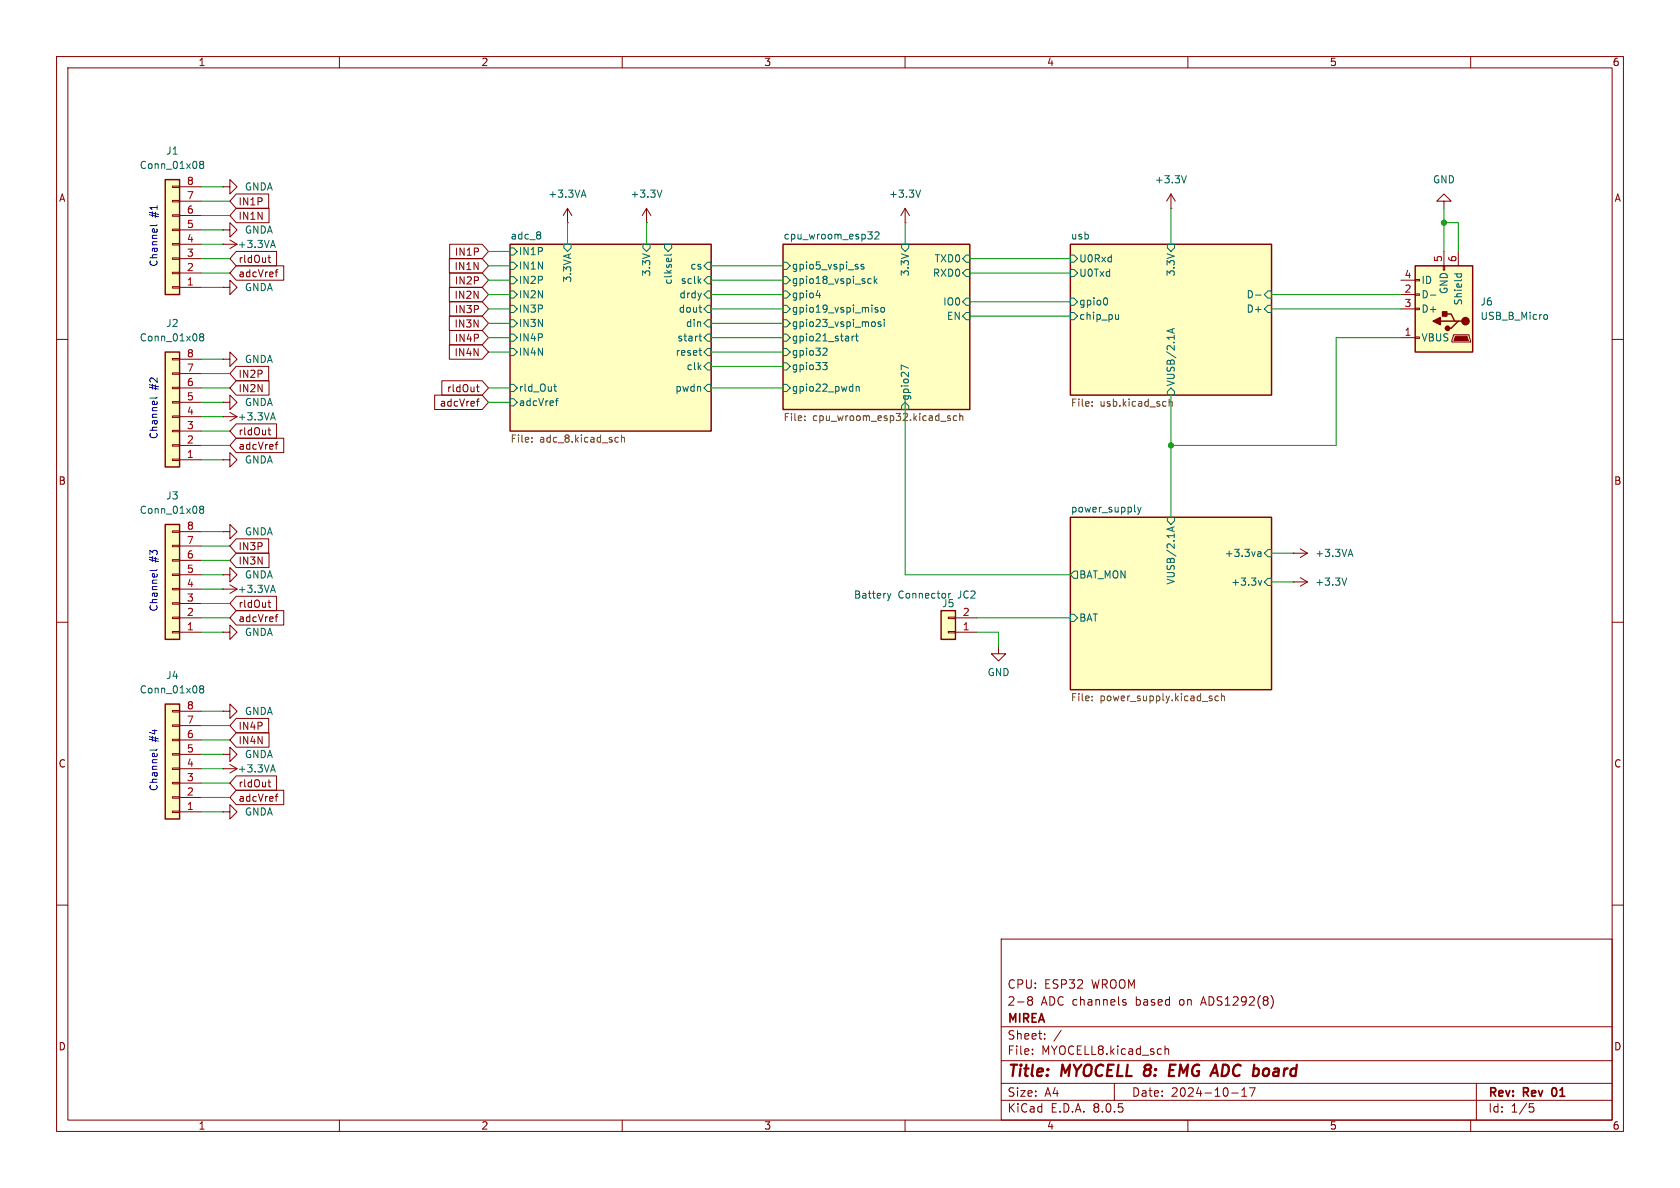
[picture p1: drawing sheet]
<svg xmlns="http://www.w3.org/2000/svg" width="297mm" height="210mm" viewBox="0 0 297 210" stroke-linecap="round" stroke-linejoin="round" font-family="sans-serif">
<g fill="none" stroke="#840000" stroke-width=".18">
<path d="M10 10h277v190h-277zM12 12h273v186h-273zM60 10v2M110 10v2M160 10v2M210 10v2M260 10v2M255.3 35.6h1.2l-1.2-1.3-1.3 1.3h1.3v1.2M10 60h2M39.4 40.6h1.2v-1.2l1.3 1.2-1.3 1.3v-1.3M39.4 40.6h.1M285 60h2"/>
<path d="M10 110h2M285 110h2M10 160h2M285 160h2M177 166h108v32h-108zM182 176.8l-.3-.2 .3-.4h.2l.3 .3-.3 .3M182 176.8l-.3 .3v.5l.3 .1h.2l.3-.3v-.3l-.3-.3M182 176.8h.2M198.5 177.1l.5 .2 .1 .1-.1 .2-.4 .1M198.5 176.8h.5M224.7 176.1a1.76 1.76 0 0 1 0 2.1M60 198v2"/>
<path d="M110 198v2M160 198v2M177 194.5h108M177 191.5h108M177 187.5h108M177 181.5h108M182.5 186.3v.1M182.5 185.5v.1M184.7 183.6v.1M184.7 182.8v.1M187.6 182.1l-1.3 2M197 191.5v3"/>
<path d="M206 184.9v1.5M206 185.5l.2-.1 .3 .1 .1 .9M210 198v2M217.7 193.2h1.2M219.5 193.8h.9M219.5 192.7l.5-.4v1.5M220.9 192.3h1l-.7 1.5M260 198v2M261 191.5v6.5M270.4 195.1h.7M270.5 195.7h.4l.3 .3-.2 .5-.5 .1"/>
</g>
<path d="M274.4 192.6v.9" fill="none" stroke="#840000" stroke-width=".3"/>
<path d="M206.8 189.2h.6M207.8 188.2h-.9l-.3 2h1" fill="none" stroke="#840000" stroke-width=".4"/>
<g fill="#ffffc2" stroke="#ffffc2" stroke-width=".18">
<path d="M189.2 43.2h35.6v26.7h-35.6z"/>
<path d="M189.2 91.4h35.6v30.5h-35.6z"/>
<path d="M90.2 43.2h35.5v33h-35.5z"/>
<path d="M138.4 43.2h33v29.2h-33z"/>
</g>
<path d="M90.2 43.2h35.5v33h-35.5zM138.4 43.2h33v29.2h-33zM189.2 43.2h35.6v26.7h-35.6zM189.2 91.4h35.6v30.5h-35.6z" fill="none" stroke="#840000" stroke-width=".25"/>
<g fill="none" stroke="#006464" stroke-width=".18">
<path d="M90.2 43.8h.6l.6 .7-.6 .6h-.6zM90.2 46.4h.6l.6 .6-.6 .6h-.6zM90.2 48.9h.6l.6 .6-.6 .7h-.6zM90.2 51.4h.6l.6 .7-.6 .6h-.6zM90.2 56.5h.6l.6 .7-.6 .6h-.6zM90.2 54h.6l.6 .6-.6 .6h-.6zM90.2 59.1h.6l.6 .6-.6 .6h-.6zM95.5 41.1v.3M95.5 41.6v.5M99.7 43.2h1.3v.6l-.7 .7-.6-.7zM113.7 43.2h1.2v.6l-.6 .7-.6-.7zM117.5 43.2h1.2v.6l-.6 .7-.6-.7z"/>
<path d="M118.7 44.9l-.2 .2h-1.1M123.6 59.4h.4M123.6 54.3h.4M123.6 49.6l.3 .5M123.7 59v1.1l.3 .2M123.8 55.1l.2 .1M123.9 49.3l-.5 .4M125.1 59.1h.6v1.2h-.6l-.6-.6zM125.1 54h.6v1.2h-.6l-.6-.6zM125.1 51.4h.6v1.3h-.6l-.6-.6zM125.1 46.4h.6v1.2h-.6l-.6-.6zM125.1 56.5h.6v1.3h-.6l-.6-.6z"/>
<path d="M125.1 48.9h.6v1.3h-.6l-.6-.7zM138.4 46.4h.7l.6 .6-.6 .6h-.7zM138.4 48.9h.7l.6 .6-.6 .7h-.7zM138.4 51.4h.7l.6 .7-.6 .6h-.7zM138.4 54h.7l.6 .6-.6 .6h-.7zM138.4 56.5h.7l.6 .7-.6 .6h-.7zM138.4 59.1h.7l.6 .6-.6 .6h-.7zM144.3 52.2h.8M144.9 51.8v.8M150.6 59.4v.9M151 59.4l-.4 .3M151.2 59.4h.5"/>
<path d="M151.4 59v1.1l.3 .2M151.5 47.1l.2 .2-.2 .3M151.5 46.7l.2 .1M152.7 46.8l-.3-.1-.2 .2 .1 .2 .4 .1v.3h-.5M153.4 41h.8l-.4 .5 .3 .1 .1 .4-.2 .3h-.4M153.5 50h.5M153.5 49.3h.5M154.5 56.9l.2 .2v.4l-.2 .2M154.6 48.8v1.3M154.7 41.1l.5-.1 .2 .3-.8 1h.8M154.7 49.6l.3 .5M155 49.3l-.4 .4"/>
<path d="M155.2 54.4l-.3-.1-.2 .2v.2l.5 .1v.3h-.5M155.7 56.9h-.3l-.2 .2 .1 .1 .4 .2v.3h-.5M155.8 54.5l.2-.2 .3 .2 .1 .4-.1 .2-.3 .1-.2-.1zM156.3 56.5v.1M156.3 56.9v.8M159.4 43.2h1.3v.6l-.7 .7-.6-.7zM170.8 45.1h.6v1.3h-.6l-.6-.7zM170.8 47.6h.6v1.3h-.6l-.6-.6zM170.8 52.7h.6v1.3h-.6l-.6-.7zM170.8 55.2h.6v1.3h-.6l-.6-.6zM189.2 52.7h.7l.6 .6-.6 .7h-.7zM189.2 55.2h.7l.6 .7-.6 .6h-.7z"/>
<path d="M189.2 45.1h.7l.6 .6-.6 .7h-.7zM189.2 47.6h.7l.6 .7-.6 .6h-.7zM195.5 52.6a.79 .79 0 0 1 0 1.3M197.7 55.6v.9M197.7 56.3l-.3 .2M206.4 43.2h1.2v.6l-.6 .7-.6-.7zM207.2 58.2v.6M207.6 58.1l-1.3 .4 1.3 .4M222 52.2h.9M224.2 54h.6v1.2h-.6l-.7-.6zM224.2 51.4h.6v1.3h-.6l-.7-.6zM90.2 61.6h.6l.6 .6-.6 .7h-.6z"/>
<path d="M90.2 67.9h.6l.6 .7-.6 .6h-.6zM90.2 70.5h.6l.6 .6-.6 .7h-.6zM97.9 68.3h.5M98.1 67.9v1.1l.3 .2M98.2 70.9h.5M98.7 70.4l-.3 .2v1.1M123.6 62h.4M123.8 62.7l.2 .1M125.1 64.1h.6v1.3h-.6l-.6-.6zM125.1 67.9h.6v1.3h-.6l-.6-.6zM125.1 61.6h.6v1.3h-.6l-.6-.7zM138.4 64.1h.7l.6 .7-.6 .6h-.7z"/>
<path d="M138.4 61.6h.7l.6 .6-.6 .7h-.7zM138.4 67.9h.7l.6 .7-.6 .6h-.7zM145.4 64.1h.8l-.4 .5 .4 .1v.4l-.2 .2h-.4M146 61.5l.2 .3v.3l-.8 .7h.8M151.4 68.4l.1-.1 .3 .1 .1 .8M151.4 68.3v.9M160 71.1l.7 .7v.6h-1.3v-.6zM160.6 65.1l-1.3-.6v.9M207 68.6l.6 .6v.7h-1.2v-.7zM200.6 90.5h.2M201.1 89.7l.3 .8M201.4 90.5l-.3 .4"/>
<path d="M201.7 89.7l-.3 .8M206.4 91.4h1.2v.7l-.6 .6-.6-.6zM207.2 93.2v.6M207.6 93.1l-1.3 .4 1.3 .5M222.3 98.2l.2 .2 .4-.1M222.4 97.6h.5v.8M222.9 97.8l-.4 .1-.2 .2M224.2 97.2h.6v1.2h-.6l-.7-.6zM189.2 108.6h.7l.6 .6-.6 .7h-.7zM189.9 101h.6v1.2h-.6l-.7-.6zM222.4 102.6l.3 .8 .3-.8M224.2 102.2h.6v1.3h-.6l-.7-.6z"/>
</g>
<g fill="none" stroke="#725600" stroke-width=".18">
<path d="M94 78v.2M94 77.4v.1M109 77.3l.3 .1M109.3 78.1l-.3 .1M109.9 77.4l.1-.1 .3 .1 .1 .8M109.9 76.9v1.3M142.3 74.2v.1M142.3 73.6v.1M168 73.6l-.3-.1-.2 .2 .1 .2 .4 .1v.3h-.5M169.1 73.6l-.3-.1-.3 .2 .1 .6h.5M169.7 73.6l.2-.1 .3 .1v.7M169.7 73.1v1.2"/>
<path d="M193.1 71.7v.1M193.1 71v.1M206.7 70.5v1.3M206.7 71.1l.2-.1h.3v.8M193.1 123.1v.1M193.1 123.8v.1M214.1 123.5l.2 .1-.2 .3M214.1 123l.1 .1M215.4 123.1l-.4-.1-.2 .3 .1 .5h.5M215.9 123.2l.2-.2 .3 .1 .1 .8M215.9 122.6v1.3"/>
</g>
<path d="M250.2 47h10.1v15.2h-10.1z" fill="#ffffc2"/>
<path d="M250.2 47h10.1v15.2h-10.1zM254.6 56.8h2.6M255.3 55.5h1.2l.7 1.3h.6M258.4 56.8h-.6l-1.3 1.2h-.6" fill="none" stroke="#840000" stroke-width=".25"/>
<g fill="#840000" stroke="#840000" stroke-width=".25">
<path d="M253.4 56.8l1.2-.7v1.3z"/>
<path d="M255 55.1h.8v.8h-.8z"/>
<circle cx="259.1" cy="56.8" r=".63"/>
<circle cx="255.9" cy="58" r=".38"/>
</g>
<g fill="none" stroke="#840000" stroke-width=".18">
<path d="M39.4 33h1.2v-1.2l1.3 1.2-1.3 1.3v-1.3M39.4 33h.1M100.3 39.4h.1M100.3 36.8l-.7 1.3M100.3 36.8v2.6M100.3 36.8l.8 1.3M207 36.8h.1M207 34.3l-.8 1.3M207 34.3v2.5M207 34.3l.8 1.3M39.4 43.2h.1M39.4 43.2h2.5"/>
<path d="M40.6 42.4l1.3 .8M41.9 43.2l-1.3 .7M247.6 59.7h2.6M247.6 52.1h2.6M247.6 54.6h2.6M247.6 49.5h2.6M250.2 49.4h.8v.3h-.8zM250.2 51.9h.8v.3h-.8zM250.2 54.5h.8v.2h-.8zM250.2 59.6h.8v.2h-.8zM255.1 47h.3v.8h-.3zM255.3 44.5v2.5"/>
<path d="M256.9 59.2h2.8l.3 1.3h-3.3zM257.8 44.5v2.5M228.6 97.8h.1M228.6 97.8h2.5M229.9 97l1.2 .8M231.1 97.8l-1.2 .8M39.4 104.1h.1M39.4 111.8h1.2v-1.3l1.3 1.3-1.3 1.2v-1.2M39.4 111.8h.1M39.4 104.1h2.5M40.6 103.4l1.3 .7M41.9 104.1l-1.3 .8"/>
<path d="M176.5 114.3v1.3h1.3l-1.3 1.2-1.2-1.2h1.2M39.4 135.9h.1M39.4 135.9h2.5M40.6 135.1l1.3 .8M41.9 135.9l-1.3 .8M39.4 143.5h1.2v-1.3l1.3 1.3-1.3 1.3v-1.3M39.4 143.5h.1"/>
</g>
<path d="M257.3 59.4h2l.3 .8h-2.6z" fill="#840000" stroke="#840000" stroke-width=".18"/>
<g fill="none" stroke="#006464" stroke-width=".18">
<path d="M102.9 34.5h.6M103.2 33.6l.4 1.3M209.7 31.1l-.4 1.2M47.9 43.4h.7M48.3 42.5l.4 1.3M252.9 52.2h.9M257.1 48.4h1.3M257.6 48.4l-.1 .4M258.3 48.4l.1 .4M273.2 55.6l.3 .1 .1 .2-.1 .4-.3 .2M238.4 98h.7M238.8 97.1l.4 1.3"/>
<path d="M47.9 104.4h.7M48.3 103.4l.4 1.3M47.9 136.1h.7M48.3 135.2l.4 1.3"/>
</g>
<path d="M29.2 31.8h2.5v20.3h-2.5z" fill="#ffffc2"/>
<g fill="none" stroke="#840000" stroke-width=".18">
<path d="M30.5 32.9h1.2v.2h-1.2zM30.5 35.4h1.2v.3h-1.2zM30.5 38h1.2v.2h-1.2zM31.7 38.1h3.9M31.7 35.6h3.9M31.7 33h3.9M30.5 40.5h1.2v.3h-1.2zM30.5 43.1h1.2v.2h-1.2zM30.5 45.6h1.2v.2h-1.2zM30.5 48.1h1.2v.3h-1.2zM30.5 50.7h1.2v.2h-1.2zM31.7 50.8h3.9"/>
<path d="M31.7 48.3h3.9M31.7 45.7h3.9M31.7 43.2h3.9M31.7 40.6h3.9M228.6 102.9h.1M228.6 102.9h2.5M229.9 102.1l1.2 .8M231.1 102.9l-1.2 .7"/>
</g>
<path d="M29.2 31.8h2.5v20.3h-2.5z" fill="none" stroke="#840000" stroke-width=".25"/>
<path d="M35.5 29.1l-.2-.3 .2-.3h.3l.2 .3-.2 .3M35.5 29.1l-.2 .2v.2l.2 .3h.3l.2-.3v-.2l-.2-.2M35.5 29.1h.3M238.1 102.2l-.4 1.2" fill="none" stroke="#006464" stroke-width=".18"/>
<path d="M166.4 108h2.5v5h-2.5z" fill="#ffffc2"/>
<path d="M167.6 109.1h1.3v.2h-1.3zM167.6 111.6h1.3v.3h-1.3zM168.9 111.8h3.8M168.9 109.2h3.8" fill="none" stroke="#840000" stroke-width=".18"/>
<path d="M166.4 108h2.5v5h-2.5z" fill="none" stroke="#840000" stroke-width=".25"/>
<path d="M156.9 104.9l.3 .8M157.2 105.7l-.2 .4M157.5 104.9l-.3 .8M167.7 104.9v.8M168.1 104.9l-.4 .2" fill="none" stroke="#006464" stroke-width=".18"/>
<path d="M29.2 124.5h2.5v20.3h-2.5z" fill="#ffffc2"/>
<g fill="none" stroke="#840000" stroke-width=".18">
<path d="M114.3 39.4h.1M114.3 36.8l-.8 1.3M114.3 36.8v2.6M114.3 36.8l.8 1.3M39.4 50.8h1.2v-1.3l1.3 1.3-1.3 1.3v-1.3M39.4 50.8h.1M39.4 73.7h.1M39.4 73.7h2.5M40.6 72.9l1.3 .8M41.9 73.7l-1.3 .7M39.4 94h1.2v-1.3l1.3 1.3-1.3 1.3v-1.3M39.4 94h.1"/>
<path d="M30.5 125.6h1.2v.3h-1.2zM30.5 128.1h1.2v.3h-1.2zM30.5 130.7h1.2v.2h-1.2zM30.5 133.2h1.2v.3h-1.2zM30.5 135.8h1.2v.2h-1.2zM30.5 138.3h1.2v.3h-1.2zM31.7 138.4h3.9M31.7 135.9h3.9M31.7 133.4h3.9M31.7 130.8h3.9M31.7 128.3h3.9M31.7 125.7h3.9"/>
<path d="M30.5 140.8h1.2v.3h-1.2zM30.5 143.4h1.2v.2h-1.2zM31.7 143.5h3.9M31.7 141h3.9"/>
</g>
<path d="M29.2 124.5h2.5v20.3h-2.5z" fill="none" stroke="#840000" stroke-width=".25"/>
<path d="M117 33.6l-.4 1.3M47.9 73.9h.7M48.3 73l.4 1.2M35.5 121.8l-.2-.3 .2-.3h.3l.2 .3-.2 .3M35.5 121.8l-.2 .2v.3l.2 .2h.3l.2-.2v-.3l-.2-.2M35.5 121.8h.3" fill="none" stroke="#006464" stroke-width=".18"/>
<path d="M29.2 92.7h2.5v20.3h-2.5z" fill="#ffffc2"/>
<g fill="none" stroke="#840000" stroke-width=".18">
<path d="M160 39.4h.1M160 36.8l-.7 1.3M160 36.8v2.6M160 36.8l.8 1.3M39.4 63.5h1.2v-1.3l1.3 1.3-1.3 1.3v-1.3M39.4 63.5h.1M30.5 93.9h1.2v.2h-1.2zM30.5 96.4h1.2v.2h-1.2zM30.5 98.9h1.2v.3h-1.2zM31.7 99.1h3.9M31.7 96.5h3.9M31.7 94h3.9"/>
<path d="M30.5 101.5h1.2v.2h-1.2zM30.5 104h1.2v.3h-1.2zM30.5 106.6h1.2v.2h-1.2zM30.5 109.1h1.2v.2h-1.2zM30.5 111.6h1.2v.3h-1.2zM31.7 111.8h3.9M31.7 109.2h3.9M31.7 106.7h3.9M31.7 104.1h3.9M31.7 101.6h3.9M39.4 125.7h1.2v-1.2l1.3 1.2-1.3 1.3v-1.3M39.4 125.7h.1"/>
</g>
<path d="M29.2 92.7h2.5v20.3h-2.5z" fill="none" stroke="#840000" stroke-width=".25"/>
<path d="M162.7 33.6l-.4 1.3M35.5 90l-.2-.2 .2-.3h.3l.2 .2-.2 .3M35.5 90l-.2 .3v.2l.2 .2h.3l.2-.2v-.2l-.2-.3M35.5 90h.3" fill="none" stroke="#006464" stroke-width=".18"/>
<path d="M29.2 62.2h2.5v20.4h-2.5z" fill="#ffffc2"/>
<g fill="none" stroke="#840000" stroke-width=".18">
<path d="M41.8 34.3h5.7v2.5h-5.7l-1.2-1.2zM41.8 36.8h5.8v2.6h-5.8l-1.2-1.3zM41.8 47h8.4v2.5h-8.4l-1.2-1.2zM41.8 44.4h7.1v2.6h-7.1l-1.2-1.3zM47.4 45.5h.5M47.6 45.1v1.1l.3 .2M48.6 48.1h.5M49.1 47.7l-.3 .1v1.1M79.4 50.8h5.8l1.2 1.3-1.2 1.2h-5.8zM79.4 55.9h5.8l1.2 1.3-1.2 1.2h-5.8zM79.4 45.7h5.8l1.2 1.3-1.2 1.3h-5.8zM79.5 53.3h5.7l1.2 1.3-1.2 1.3h-5.7z"/>
<path d="M79.5 58.4h5.7l1.2 1.3-1.2 1.3h-5.7zM79.5 48.3h5.7l1.2 1.2-1.2 1.3h-5.7zM79.5 43.2h5.7l1.2 1.3-1.2 1.2h-5.7zM30.5 63.4h1.2v.2h-1.2zM30.5 65.9h1.2v.3h-1.2zM30.5 68.5h1.2v.2h-1.2zM30.5 71h1.2v.2h-1.2zM30.5 73.5h1.2v.3h-1.2zM30.5 76.1h1.2v.2h-1.2zM30.5 78.6h1.2v.3h-1.2zM31.7 78.7h3.9M31.7 76.2h3.9"/>
<path d="M31.7 73.7h3.9M31.7 71.1h3.9M31.7 68.6h3.9M31.7 66h3.9M31.7 63.5h3.9M39.4 71.1h1.2v-1.2l1.3 1.2-1.3 1.3v-1.3M39.4 71.1h.1M41.8 74.9h7.1v2.6h-7.1l-1.2-1.3zM41.8 67.3h5.8v2.6h-5.8l-1.2-1.3zM41.8 77.5h8.4v2.5h-8.4l-1.2-1.3zM41.8 64.8h5.7v2.5h-5.7l-1.2-1.3zM47.4 76h.5"/>
<path d="M47.6 75.6v1.1l.3 .2M48.6 78.6h.5M49.1 78.1l-.3 .2v1.1M76.8 69.8h8.4l1.2 1.3-1.2 1.3h-8.4zM78.1 67.3h7.1l1.2 1.3-1.2 1.3h-7.1zM79.4 61h5.8l1.2 1.2-1.2 1.3h-5.8zM84.2 68.4h.5M84.2 70.9h.5M84.4 68v1.1l.3 .2M84.7 70.5l-.3 .2v1.1M30.5 81.2h1.2v.2h-1.2zM31.7 81.3h3.9"/>
<path d="M39.4 81.3h1.2v-1.3l1.3 1.3-1.3 1.3v-1.3M39.4 81.3h.1M41.8 95.2h5.7v2.6h-5.7l-1.2-1.3zM41.8 97.8h5.8v2.5h-5.8l-1.2-1.2zM39.4 101.6h1.2v-1.3l1.3 1.3-1.3 1.3v-1.3M39.4 101.6h.1M41.8 107.9h8.4v2.6h-8.4l-1.2-1.3zM41.8 105.4h7.1v2.6h-7.1l-1.2-1.3zM47.4 106.5h.5M47.6 106.1v1.1l.3 .2M48.6 109h.5M49.1 108.6l-.3 .2v1.1"/>
<path d="M39.4 133.4h1.2v-1.3l1.3 1.3-1.3 1.2v-1.2M39.4 133.4h.1M41.8 139.7h8.4v2.5h-8.4l-1.2-1.2zM41.8 137.2h7.1v2.5h-7.1l-1.2-1.3zM41.8 129.5h5.8v2.6h-5.8l-1.2-1.3zM41.8 127h5.7v2.5h-5.7l-1.2-1.2zM47.4 138.3h.5M47.6 137.8v1.1l.3 .2M48.6 140.8h.5M49.1 140.4l-.3 .2v1"/>
</g>
<path d="M29.2 62.2h2.5v20.4h-2.5z" fill="none" stroke="#840000" stroke-width=".25"/>
<path d="M35.5 59.5l-.2-.2 .2-.3h.3l.2 .2-.2 .3M35.5 59.5l-.2 .3v.2l.2 .3h.3l.2-.3v-.2l-.2-.3M35.5 59.5h.3" fill="none" stroke="#006464" stroke-width=".18"/>
<path d="M27.8 39.7l-.2 .2h-1.1M27.8 70.2l-.2 .2h-1.1M27.8 100.7l-.2 .2h-1.1M27.8 132.4l-.2 .2h-1.1" fill="none" stroke="#0000c2" stroke-width=".18"/>
<g fill="none" stroke="#009600" stroke-width=".18">
<path d="M35.6 35.6h5M35.6 33h3.8M35.6 38.1h5M100.3 39.4v3.8M114.3 39.4v3.8M160 39.4v3.8M207 36.8v6.4M255.3 36.8v7.7M255.3 39.4h2.5v5.1M35.6 45.7h5M35.6 48.3h5M35.6 40.6h3.8"/>
<path d="M35.6 43.2h3.8M35.6 50.8h3.8M86.4 59.7h3.8M86.4 57.2h3.8M86.4 54.6h3.8M86.4 52.1h3.8M86.4 47h3.8M86.4 49.5h3.8M86.4 44.5h3.8M125.7 59.7h12.7M125.7 57.2h12.7M125.7 54.6h12.7"/>
<path d="M125.7 52.1h12.7M125.7 47h12.7M125.7 49.5h12.7M171.4 53.3h17.8M171.4 55.9h17.8M171.4 45.7h17.8M171.4 48.3h17.8M224.8 54.6h22.8M224.8 52.1h22.8M247.6 59.7h-11.4v19h-29.2M35.6 78.7h5M35.6 68.6h5"/>
<path d="M35.6 71.1h3.8M35.6 73.7h3.8M35.6 76.2h5M35.6 66h5M35.6 63.5h3.8M86.4 62.2h3.8M86.4 68.6h3.8M86.4 71.1h3.8M125.7 64.8h12.7M125.7 62.2h12.7M125.7 68.6h12.7M160 69.9v31.7h29.2"/>
<path d="M207 69.9v21.5M35.6 99.1h5M35.6 96.5h5M35.6 94h3.8M35.6 81.3h3.8M224.8 97.8h3.8M35.6 106.7h5M35.6 104.1h3.8M35.6 111.8h3.8M35.6 109.2h5M35.6 101.6h3.8M172.7 111.8h3.8v2.5"/>
<path d="M172.7 109.2h16.5M224.8 102.9h3.8M35.6 138.4h5M35.6 125.7h3.8M35.6 130.8h5M35.6 133.4h3.8M35.6 128.3h5M35.6 135.9h3.8M35.6 143.5h3.8M35.6 141h5"/>
</g>
<g fill="#009600" stroke="#009600" stroke-width=".18">
<circle cx="207" cy="78.7" r=".46"/>
<circle cx="255.3" cy="39.4" r=".46"/>
</g>
<g font-size="2.8" fill="#840000">
<text x="178" y="190.9">Title:</text>
<text x="187.7" y="190.9">MYOCELL 8:</text>
<text x="208.3" y="190.9">EMG</text>
<text x="216.7" y="190.9">ADC board</text>
</g>
<g font-size="2.1" fill="#840000">
<text x="178" y="178">2-8</text>
<text x="178" y="175">CPU:</text>
<text x="184" y="178">ADC channels</text>
<text x="184.6" y="175">ESP32</text>
<text x="193" y="175">WROOM</text>
<text x="200.9" y="178">based</text>
<text x="208.8" y="178">on</text>
<text x="212.8" y="178">ADS1292(8)</text>
<text x="178" y="184">Sheet:</text>
<text x="178" y="181.2">MIREA</text>
<text x="178" y="186.7">File:</text>
<text x="184.1" y="186.7">MYOCELL8.kicad_sch</text>
<text x="178" y="196.9">KiCad</text>
<text x="178" y="194.1">Size:</text>
<text x="184.7" y="194.1">A4</text>
<text x="185.7" y="196.9">E.D.A.</text>
<text x="193.3" y="196.9">8.0.5</text>
<text x="200" y="194.1">Date:</text>
<text x="207" y="194.1">2024-10-17</text>
<text x="263" y="194.3">Rev:</text>
<text x="263" y="196.9">Id:</text>
<text x="267.1" y="196.9">1/5</text>
<text x="269.4" y="194.3">Rev</text>
<text x="275.1" y="194.3">01</text>
</g>
<g font-size="1.8" fill="#840000">
<text x="35" y="11.9">1</text>
<text x="85" y="11.9">2</text>
<text x="135" y="11.9">3</text>
<text x="185" y="11.9">4</text>
<text x="235" y="11.9">5</text>
<text x="285" y="11.9">6</text>
<text x="10.3" y="35.9">A</text>
<text x="285.3" y="35.9">A</text>
<text x="42.1" y="36.5">IN1P</text>
<text x="42.1" y="39.1">IN1N</text>
<text x="42.1" y="46.7">rldOut</text>
<text x="80.3" y="47.9">IN1N</text>
<text x="80.3" y="45.4">IN1P</text>
<text x="42.1" y="49.2">adcVref</text>
<text x="80.3" y="53">IN2N</text>
<text x="80.3" y="50.5">IN2P</text>
<text x="80.3" y="58.1">IN3N</text>
<text x="80.3" y="55.6">IN3P</text>
<text x="80.3" y="63.2">IN4N</text>
<text x="80.3" y="60.6">IN4P</text>
<text x="42.1" y="69.5">IN2N</text>
<text x="42.1" y="67">IN2P</text>
<text x="78.9" y="69.5">rldOut</text>
<text x="42.1" y="77.2">rldOut</text>
<text x="77.7" y="72.1">adcVref</text>
<text x="42.1" y="79.7">adcVref</text>
<text x="10.3" y="85.9">B</text>
<text x="285.3" y="85.9">B</text>
<text x="42.1" y="97.5">IN3P</text>
<text x="42.1" y="100">IN3N</text>
<text x="42.1" y="107.6">rldOut</text>
<text x="42.1" y="110.2">adcVref</text>
<text x="42.1" y="131.8">IN4N</text>
<text x="42.1" y="129.2">IN4P</text>
<text x="10.3" y="135.9">C</text>
<text x="285.3" y="135.9">C</text>
<text x="42.1" y="141.9">adcVref</text>
<text x="42.1" y="139.4">rldOut</text>
<text x="10.3" y="185.9">D</text>
<text x="285.3" y="185.9">D</text>
<text x="35" y="199.9">1</text>
<text x="85" y="199.9">2</text>
<text x="135" y="199.9">3</text>
<text x="185" y="199.9">4</text>
<text x="235" y="199.9">5</text>
<text x="285" y="199.9">6</text>
</g>
<g font-size="1.8" fill="#006464">
<text x="29.3" y="27.5">J1</text>
<text x="24.6" y="30.1">Conn_01x08</text>
<text x="43.2" y="33.9">GNDA</text>
<text x="96.8" y="35.2">+3.3VA</text>
<text x="111.4" y="35.2">+3.3V</text>
<text x="157.1" y="35.2">+3.3V</text>
<text x="204.1" y="32.6">+3.3V</text>
<text x="253.2" y="32.6">GND</text>
<text x="43.2" y="41.5">GNDA</text>
<text x="41.9" y="44">+3.3VA</text>
<text x="90.2" y="42.4">adc_8</text>
<text x="91.6" y="45.3">IN1P</text>
<text x="91.6" y="47.9">IN1N</text>
<text x="121.9" y="47.9">cs</text>
<text x="138.4" y="42.4">cpu_wroom_esp32</text>
<text x="139.9" y="47.9">gpio5_vspi_ss</text>
<text x="165.1" y="46.6">TXD0</text>
<text x="189.2" y="42.4">usb</text>
<text x="190.7" y="46.6">U0Rxd</text>
<text x="43.2" y="51.7">GNDA</text>
<text x="91.6" y="50.4">IN2P</text>
<text x="91.6" y="52.9">IN2N</text>
<text x="101.2" y="50" transform="rotate(-90 101.2 50)">3.3VA</text>
<text x="115.2" y="49" transform="rotate(-90 115.2 49)">3.3V</text>
<text x="119" y="50.4" transform="rotate(-90 119 50.4)">clksel</text>
<text x="120" y="52.9">drdy</text>
<text x="120.3" y="50.4">sclk</text>
<text x="139.9" y="50.4">gpio18_vspi_sck</text>
<text x="139.9" y="52.9">gpio4</text>
<text x="160.9" y="49" transform="rotate(-90 160.9 49)">3.3V</text>
<text x="164.8" y="49.1">RXD0</text>
<text x="190.7" y="49.1">U0Txd</text>
<text x="207.9" y="49" transform="rotate(-90 207.9 49)">3.3V</text>
<text x="220.3" y="52.9">D-</text>
<text x="251.2" y="52.9">D-</text>
<text x="251.2" y="50.4">ID</text>
<text x="256.1" y="52.1" transform="rotate(-90 256.1 52.1)">GND</text>
<text x="29.3" y="58">J2</text>
<text x="91.6" y="58">IN3N</text>
<text x="91.6" y="55.5">IN3P</text>
<text x="119.9" y="55.5">dout</text>
<text x="121.2" y="58">din</text>
<text x="139.9" y="55.5">gpio19_vspi_miso</text>
<text x="139.9" y="58">gpio23_vspi_mosi</text>
<text x="166.6" y="54.2">IO0</text>
<text x="167.3" y="56.7">EN</text>
<text x="190.7" y="54.2">gpio0</text>
<text x="190.7" y="56.7">chip_pu</text>
<text x="220.3" y="55.5">D+</text>
<text x="251.2" y="55.5">D+</text>
<text x="258.7" y="54.1" transform="rotate(-90 258.7 54.1)">Shield</text>
<text x="261.6" y="54.2">J6</text>
<text x="261.6" y="56.7">USB_B_Micro</text>
<text x="24.6" y="60.6">Conn_01x08</text>
<text x="43.2" y="64.4">GNDA</text>
<text x="91.6" y="63.1">IN4N</text>
<text x="91.6" y="60.6">IN4P</text>
<text x="119.3" y="63.1">reset</text>
<text x="119.7" y="60.6">start</text>
<text x="121.3" y="65.6">clk</text>
<text x="139.9" y="60.6">gpio21_start</text>
<text x="139.9" y="65.6">gpio33</text>
<text x="139.9" y="63.1">gpio32</text>
<text x="251.2" y="60.6">VBUS</text>
<text x="43.2" y="72">GNDA</text>
<text x="91.6" y="69.4">rld_Out</text>
<text x="91.6" y="72">adcVref</text>
<text x="119.3" y="69.4">pwdn</text>
<text x="139.9" y="69.4">gpio22_pwdn</text>
<text x="160.9" y="70.9" transform="rotate(-90 160.9 70.9)">gpio27</text>
<text x="207.9" y="68.4" transform="rotate(-90 207.9 68.4)">VUSB/2.1A</text>
<text x="41.9" y="74.5">+3.3VA</text>
<text x="43.2" y="82.1">GNDA</text>
<text x="29.3" y="88.5">J3</text>
<text x="24.6" y="91">Conn_01x08</text>
<text x="43.2" y="94.8">GNDA</text>
<text x="189.2" y="90.7">power_supply</text>
<text x="216.4" y="98.7">+3.3va</text>
<text x="232.4" y="98.7">+3.3VA</text>
<text x="41.9" y="105">+3.3VA</text>
<text x="43.2" y="102.5">GNDA</text>
<text x="150.9" y="106">Battery</text>
<text x="158.8" y="106">Connector</text>
<text x="166.4" y="107.5">J5</text>
<text x="169.5" y="106">JC2</text>
<text x="190.7" y="102.5">BAT_MON</text>
<text x="207.9" y="103.4" transform="rotate(-90 207.9 103.4)">VUSB/2.1A</text>
<text x="217.6" y="103.7">+3.3v</text>
<text x="232.4" y="103.7">+3.3V</text>
<text x="43.2" y="112.6">GNDA</text>
<text x="190.7" y="110.1">BAT</text>
<text x="174.5" y="119.7">GND</text>
<text x="24.6" y="122.8">Conn_01x08</text>
<text x="29.3" y="120.2">J4</text>
<text x="43.2" y="126.6">GNDA</text>
<text x="41.9" y="136.8">+3.3VA</text>
<text x="43.2" y="134.2">GNDA</text>
<text x="43.2" y="144.4">GNDA</text>
</g>
<g font-size="1.8" fill="#a90000">
<text x="32.9" y="35.3">7</text>
<text x="32.9" y="32.8">8</text>
<text x="32.9" y="40.4">5</text>
<text x="32.9" y="37.8">6</text>
<text x="32.9" y="45.5">3</text>
<text x="32.9" y="42.9">4</text>
<text x="255" y="46.4" transform="rotate(-90 255 46.4)">5</text>
<text x="257.6" y="46.4" transform="rotate(-90 257.6 46.4)">6</text>
<text x="32.9" y="50.5">1</text>
<text x="32.9" y="48">2</text>
<text x="248.2" y="51.8">2</text>
<text x="248.2" y="49.3">4</text>
<text x="248.2" y="59.4">1</text>
<text x="248.2" y="54.4">3</text>
<text x="32.9" y="65.8">7</text>
<text x="32.9" y="63.2">8</text>
<text x="32.9" y="70.9">5</text>
<text x="32.9" y="68.3">6</text>
<text x="32.9" y="75.9">3</text>
<text x="32.9" y="73.4">4</text>
<text x="32.9" y="81">1</text>
<text x="32.9" y="78.5">2</text>
<text x="32.9" y="93.7">8</text>
<text x="32.9" y="101.3">5</text>
<text x="32.9" y="98.8">6</text>
<text x="32.9" y="96.3">7</text>
<text x="32.9" y="106.4">3</text>
<text x="32.9" y="103.9">4</text>
<text x="32.9" y="111.5">1</text>
<text x="32.9" y="109">2</text>
<text x="170.1" y="111.5">1</text>
<text x="170.1" y="109">2</text>
<text x="32.9" y="125.5">8</text>
<text x="32.9" y="130.6">6</text>
<text x="32.9" y="128">7</text>
<text x="32.9" y="135.6">4</text>
<text x="32.9" y="133.1">5</text>
<text x="32.9" y="143.3">1</text>
<text x="32.9" y="140.7">2</text>
<text x="32.9" y="138.2">3</text>
</g>
<g font-size="1.8" fill="#0000c2">
<text x="27.9" y="38.5" transform="rotate(-90 27.9 38.5)">#1</text>
<text x="27.9" y="47.2" transform="rotate(-90 27.9 47.2)">Channel</text>
<text x="27.9" y="68.9" transform="rotate(-90 27.9 68.9)">#2</text>
<text x="27.9" y="77.7" transform="rotate(-90 27.9 77.7)">Channel</text>
<text x="27.9" y="99.4" transform="rotate(-90 27.9 99.4)">#3</text>
<text x="27.9" y="108.2" transform="rotate(-90 27.9 108.2)">Channel</text>
<text x="27.9" y="131.2" transform="rotate(-90 27.9 131.2)">#4</text>
<text x="27.9" y="140" transform="rotate(-90 27.9 140)">Channel</text>
</g>
<g font-size="1.8" fill="#725600">
<text x="138.4" y="74.8">File:</text>
<text x="143.7" y="74.8">cpu_wroom_esp32.kicad_sch</text>
<text x="189.2" y="72.2">File:</text>
<text x="194.5" y="72.2">usb.kicad_sch</text>
<text x="90.2" y="78.6">File:</text>
<text x="95.4" y="78.6">adc_8.kicad_sch</text>
<text x="189.2" y="124.3">File:</text>
<text x="194.5" y="124.3">power_supply.kicad_sch</text>
</g>
</svg>
